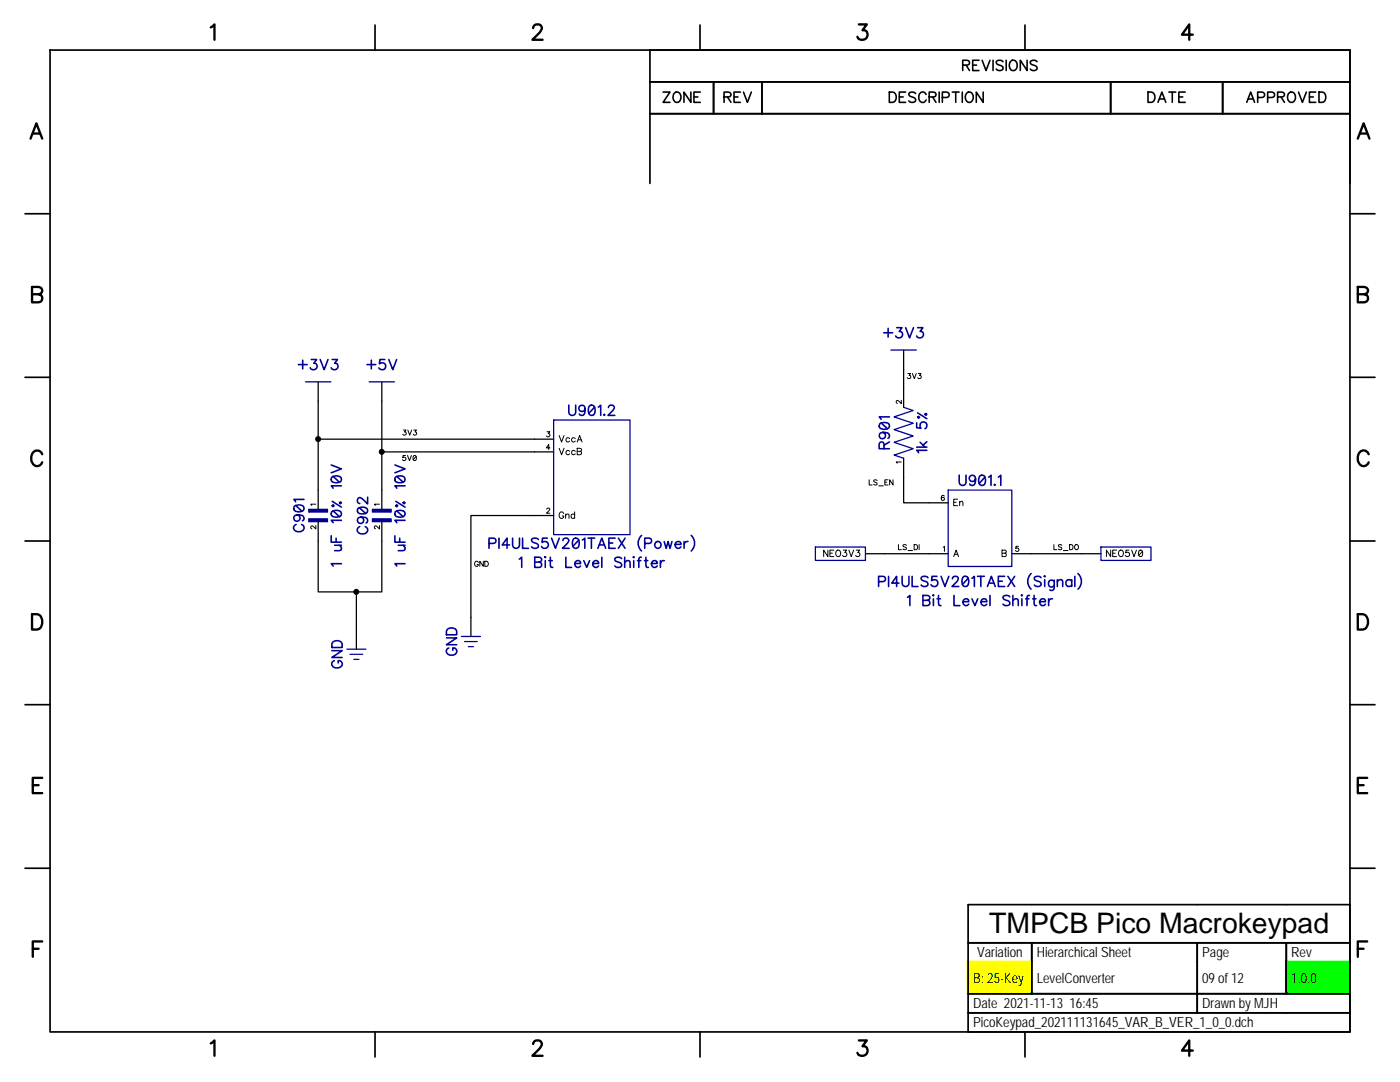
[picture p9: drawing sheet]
<svg xmlns="http://www.w3.org/2000/svg" width="279mm" height="216mm" viewBox="0 0 279 216" stroke-linecap="round" stroke-linejoin="round" font-family="sans-serif">
<path d="M0 0h279.4v215.9h-279.4z" fill-rule="evenodd" fill="#fff" stroke="#fff" stroke-width=".34"/>
<path d="M256.6 191.8h12.6v6.3h-12.6z" fill="#0f0"/>
<path d="M256.5 191.8h12.7v6.3h-12.7z" fill="none" stroke="#0f0" stroke-width=".2"/>
<path d="M193.1 191.8h12.6v6.3h-12.6z" fill="#ff0"/>
<path d="M193 191.8h12.7v6.3h-12.7z" fill="none" stroke="#ff0" stroke-width=".2"/>
<g fill="none" stroke="#000" stroke-width=".2">
<path d="M181.2 74.5h.5l-.3 .4a.34 .34 0 0 1 .3 .6 .34 .34 0 0 1-.6-.1M182.1 74.5l.4 1 .4-1M183.3 74.5h.5l-.3 .4a.34 .34 0 0 1 .3 .6 .34 .34 0 0 1-.6-.1M80.5 85.8h.5l-.3 .4a.34 .34 0 0 1 .3 .5 .34 .34 0 0 1-.6-.1M80.9 90.9h-.5v.4a.36 .36 0 0 1 .5 0 .36 .36 0 0 1 0 .6 .36 .36 0 0 1-.6-.2M81.3 90.9l.4 1 .4-1M81.4 85.8l.4 1 .4-1M82.6 90.9a.5 .5 0 0 1 .6 .4 .5 .5 0 0 1-.4 .6l-.3-.2zM82.6 85.8h.5l-.3 .4 .3 .2v.2l-.3 .2-.3-.2M83.1 91.1l-.6 .6M173.5 95.7v1.1h.6M175 95.9l-.2-.2-.4 .2 .1 .2 .5 .4-.2 .3-.4-.2"/>
<path d="M175.4 96.9h.9M176.6 96.2h.4M177.2 95.7h-.6v1.1h.6M178.2 95.7v1.1l-.7-1.1v1.1M95.5 112.2l-.2-.2a.49 .49 0 0 0-.6 .5 .49 .49 0 0 0 .5 .5l.3-.2v-.2h-.3M96.5 112v1l-.7-1v1M96.8 112h.3a.54 .54 0 0 1 .4 .5 .54 .54 0 0 1-.4 .5h-.3zM179.3 108.7v1h.6M180.9 108.8l-.2-.1h-.4v.3l.5 .2 .1 .3-.2 .2-.5-.2M181.2 109.9h.9M182.4 108.7h.4a.54 .54 0 0 1 .3 .5 .54 .54 0 0 1-.3 .5h-.4zM183.4 108.7v1"/>
<path d="M210.3 108.7v1h.6M211.9 108.8l-.2-.1-.5 .1 .2 .3 .4 .1v.4l-.3 .1-.3-.2M212.2 109.9h.9M213.5 108.7h.3a.54 .54 0 0 1 .4 .5 .54 .54 0 0 1-.4 .5h-.3zM214.5 108.8l.2-.1a.49 .49 0 0 1 .5 .5 .49 .49 0 0 1-.5 .5 .62 .62 0 0 1-.2-.9z"/>
</g>
<path d="M180.3 73.7v3.8M63.5 87.6h43.2M63.5 80v17.8M76.2 90.2h30.5M76.2 80v17.8M180.3 95.2v5.1h5.1M63.5 107.9v10.2h7.6v7.6M76.2 107.9v10.2h-5.1M106.7 102.9h-12.7v20.3M176.5 110.5h8.9M205.7 110.5h10.2" fill="none" stroke="#000" stroke-width=".25"/>
<g fill="#000" stroke="#000" stroke-width=".2">
<circle cx="63.5" cy="87.6" r=".5"/>
<circle cx="76.2" cy="90.2" r=".5"/>
<circle cx="71.1" cy="118.1" r=".5"/>
</g>
<g fill="none" stroke="#000096" stroke-width=".32">
<path d="M60.7 99.7h-2.1l.4 .4M66.1 92.8l2 .8-2 .7M66.2 95.3a1.55 1.55 0 0 1 1.8 0 .66 .66 0 0 1-.2 .9 1.66 1.66 0 0 1-1.6-.2zM66.5 95.1l1.3 1.1M68.1 96.9h-2l.4 .5M58.7 101a1.55 1.55 0 0 1 1.9 0 .66 .66 0 0 1-.3 1 1.66 1.66 0 0 1-1.6-.2zM59 100.9l1.3 1.1M59.1 104.6a.74 .74 0 0 0-.5 .9 .74 .74 0 0 0 .8 .6 .88 .88 0 0 0 1-.2 .88 .88 0 0 0 .2-1l-.4-.3M59.3 102.7a.64 .64 0 0 1 .6 .9 .64 .64 0 0 1-1 .3 .64 .64 0 0 1 0-1.1 1.77 1.77 0 0 1 1.7 .2 .58 .58 0 0 1-.2 .9M66.1 106.9v1.3h2M66.2 102.1a1.55 1.55 0 0 1 1.8 0 .66 .66 0 0 1-.2 1 1.75 1.75 0 0 1-1.6-.2zM66.3 100l1.8 1.2"/>
<path d="M66.5 100.7l.2 .2-.2 .2-.2-.2zM66.5 101.9l1.3 1.2M66.8 108.8h1.3M67.1 107.4v.8M67.8 100.3l.1-.2 .2 .2-.2 .2zM67.8 108.8l.3 .5-.1 .5-1.2 .1M68.1 112.5h-2l.4 .5M68.1 103.8h-2l.4 .5"/>
</g>
<path d="M61.6 103.5h3.8v.6h-3.8z" fill="#000096"/>
<path d="M61.6 103.5h3.8v.6h-3.8z" fill="none" stroke="#000096" stroke-width=".2"/>
<path d="M61.6 101.6h3.8v.6h-3.8z" fill="#000096"/>
<path d="M61.6 101.6h3.8v.6h-3.8z" fill="none" stroke="#000096" stroke-width=".2"/>
<path d="M63 100.6h-1l.2 .3M63 104.9v.7l-.7-.7-.3 .2 .1 .3 .2 .1" fill="none" stroke="#000" stroke-width=".2"/>
<path d="M63.5 97.8v3.8M63.5 104.1v3.8" fill="none" stroke="#000" stroke-width=".25"/>
<g fill="none" stroke="#000096" stroke-width=".32">
<path d="M73.4 99.2v1.4l-1.3-1.2a.46 .46 0 0 0-.8 .3l.1 .6 .4 .2M78.8 92.8l2 .8-2 .7M78.9 95.3a1.55 1.55 0 0 1 1.8 0 .66 .66 0 0 1-.2 .9 1.66 1.66 0 0 1-1.6-.2zM79.2 95.1l1.3 1.1M80.8 96.9h-2l.4 .5M71.4 101.5a1.31 1.31 0 0 1 2 .3v.2a1.18 1.18 0 0 1-2.1 0zM71.7 101.3l1.3 1.2M71.8 105.1a.75 .75 0 0 0-.5 .8 .75 .75 0 0 0 .8 .6 .88 .88 0 0 0 1-.1 .88 .88 0 0 0 .2-1l-.4-.3M72 103.2a.64 .64 0 0 1 .5 .9 .64 .64 0 0 1-1 .2 .64 .64 0 0 1 .1-1 1.85 1.85 0 0 1 1.7 .2 .58 .58 0 0 1-.2 .9M78.8 106.9v1.3h2M78.9 102.1a1.55 1.55 0 0 1 1.8 0 .66 .66 0 0 1-.2 1 1.75 1.75 0 0 1-1.6-.2zM79 100l1.8 1.2"/>
<path d="M79.2 100.7l.2 .2-.2 .2-.2-.2zM79.2 101.9l1.3 1.2M79.5 108.8h1.3M79.8 107.4v.8M80.5 100.3l.1-.2 .2 .2-.2 .2zM80.5 108.8l.3 .5-.1 .5-1.2 .1M80.8 112.5h-2l.4 .5M80.8 103.8h-2l.4 .5"/>
</g>
<path d="M74.3 103.5h3.8v.6h-3.8z" fill="#000096"/>
<path d="M74.3 103.5h3.8v.6h-3.8z" fill="none" stroke="#000096" stroke-width=".2"/>
<path d="M74.3 101.6h3.8v.6h-3.8z" fill="#000096"/>
<path d="M74.3 101.6h3.8v.6h-3.8z" fill="none" stroke="#000096" stroke-width=".2"/>
<g fill="none" stroke="#000" stroke-width=".2">
<path d="M179.9 79.9v.6l-.7-.6-.3 .2v.3l.2 .1M109.2 86.1h.5l-.3 .4 .3 .2v.2l-.3 .3-.3-.2M109.7 89.4h-.7l.5-.7v1M111.6 86.9l.5 1.3 .5-1.3M111.6 89.5l.5 1.2 .5-1.2M113.7 87.5l-.5-.2a.47 .47 0 0 0-.2 .5 .47 .47 0 0 0 .2 .4l.5-.2M113.7 90.1l-.5-.2a.47 .47 0 0 0-.2 .4 .47 .47 0 0 0 .2 .4l.5-.1M114.8 87.5l-.5-.2a.47 .47 0 0 0-.2 .5 .47 .47 0 0 0 .2 .4l.5-.2M114.8 90.1l-.5-.2a.47 .47 0 0 0-.2 .4 .47 .47 0 0 0 .2 .4l.5-.1M115.2 89.5l.8 .1v.3l-.3 .2 .4 .2-.2 .4h-.7zM115.2 90.1h.5M115.2 88.2l.5-1.3 .5 1.3"/>
<path d="M115.4 87.8h.6M179.9 92.2h-1l.1 .2M188.4 99v-.1a.5 .5 0 0 0-.6 .4 .5 .5 0 0 0 .4 .6 .32 .32 0 0 0 .3-.3 .32 .32 0 0 0-.3-.4 .32 .32 0 0 0-.3 .3M191.1 99.6h-.8v1.3h.8M75.7 100.6h-1l.2 .3M75.7 104.9v.7l-.7-.7-.3 .2 .1 .3 .2 .1M109.1 101.6l.1-.2h.3l.2 .3-.6 .7h.6M112.5 102.5a.47 .47 0 0 0-.5-.4 .47 .47 0 0 0-.4 .5v.4a.46 .46 0 0 0 .4 .5 .46 .46 0 0 0 .5-.5h-.3M112.9 102.8l.3-.2h.3l.1 .8M112.9 102.6v.8M114.7 102.8l-.5-.2a.48 .48 0 0 0-.2 .4 .48 .48 0 0 0 .2 .4l.5-.1M114.7 102.2v1.2"/>
<path d="M165.2 109.8v1.3l-.8-1.3v1.3M165.6 110.4h.5M166.4 109.8h-.8v1.3h.8M166.9 110l.1-.2a.62 .62 0 0 1 .8 .6 .62 .62 0 0 1-.6 .7 .75 .75 0 0 1-.3-1.1zM168.3 109.8h.7l-.4 .5a.42 .42 0 0 1 .3 .6 .42 .42 0 0 1-.7-.1M169.4 109.8l.5 1.3 .5-1.3M170.9 109.8h.7l-.4 .5a.42 .42 0 0 1 .3 .6 .42 .42 0 0 1-.7-.1M188.2 109.2l.3-.2v1M190.3 100.2h.5M190.3 111.1l.5-1.3 .5 1.3M190.5 110.6h.6M191.5 100.3l.3-.3 .3 .1 .1 .8"/>
<path d="M191.5 100v.9M200 109.8l.8 .1v.2l-.3 .3 .3 .2-.1 .4-.7 .1zM200 110.4h.5M203.3 109h-.5l-.1 .5 .4-.1 .2 .1v.4l-.3 .1-.3-.2M221.7 109.8v1.3l-.9-1.3v1.3M222.1 110.4h.4M222.8 109.8h-.7v1.3h.7M223.5 109.8a.62 .62 0 0 1 .7 .6 .62 .62 0 0 1-.6 .7 .74 .74 0 0 1-.1-1.3zM225.3 109.8h-.6v.5a.45 .45 0 0 1 .6 0 .45 .45 0 0 1 0 .7 .45 .45 0 0 1-.7-.2M225.8 109.8l.5 1.3 .5-1.3M227.4 109.8h.2a.67 .67 0 0 1 .5 .6 .67 .67 0 0 1-.5 .7 .82 .82 0 0 1-.2-1.3zM228 110l-.7 .8"/>
</g>
<g fill="none" stroke="#000" stroke-width=".25">
<path d="M63.5 76.2v3.8M76.2 76.2v3.8M180.3 69.9v3.8M180.3 77.5v3.8M76.2 97.8v3.8M106.7 87.6h3.8M106.7 90.2h3.8M180.3 91.4v3.8M76.2 104.1v3.8M106.7 102.9h3.8M172.7 110.5h3.8M185.4 110.5h3.8"/>
<path d="M185.4 100.3h3.8M201.9 110.5h3.8M215.9 110.5h3.8M71.1 125.7v3.8M94 123.2v3.8"/>
</g>
<g fill="none" stroke="#000096" stroke-width=".25">
<path d="M61 76.2h5M73.7 76.2h5M177.8 69.8h5.1M110.5 83.8h15.2v22.9h-15.2zM180.3 81.3l1.9 .6-3.8 1.3 3.8 1.3-3.8 1.2 3.8 1.3-3.8 1.3 3.8 1.2-3.8 1.3 1.9 .6M189.2 97.8h12.7v15.2h-12.7zM162.7 109.2h10v2.6h-10zM219.7 109.2h10v2.6h-10zM69.2 129.5h3.8M69.8 130.6h2.6M70.6 131.6h1M92.1 127h3.8"/>
<path d="M92.7 128h2.5M93.5 129h1"/>
</g>
<g fill="none" stroke="#000096" stroke-width=".32">
<path d="M59.5 72.7h1.8M60.4 71.9v1.7M62.1 71.7h1.1l-.6 .8a.68 .68 0 0 1 .6 .9 .68 .68 0 0 1-1.1 .3l-.2-.3M63.9 71.7l.8 2.1 .8-2.1M66.3 71.7h1.1l-.6 .8a.68 .68 0 0 1 .6 .9 .68 .68 0 0 1-1.1 .3l-.2-.3M73.2 72.7h1.8M74.1 71.9v1.7M76.8 71.7h-1l-.1 .9 .7-.2a.69 .69 0 0 1 .6 .8 .69 .69 0 0 1-.8 .6l-.5-.2-.1-.2M77.6 71.7l.8 2.1 .8-2.1M176.4 66.4h1.7M177.2 65.5v1.8M179 65.4h1l-.5 .7a.68 .68 0 0 1 .6 1 .68 .68 0 0 1-1.1 .2l-.2-.3"/>
<path d="M180.7 65.4l.8 2 .8-2M183.1 65.4h1.1l-.6 .7a.68 .68 0 0 1 .6 1 .68 .68 0 0 1-1.1 .2l-.2-.3M113.5 80.8v1.5a.69 .69 0 0 0 .7 .6 .69 .69 0 0 0 .7-.6v-1.5M116.8 81.5a.64 .64 0 0 1-.9 .6 .64 .64 0 0 1-.3-1 .64 .64 0 0 1 1.1 0 1.41 1.41 0 0 1-.5 1.8l-.5-.1-.1-.2M117.7 80.9a.67 .67 0 0 1 1 .3 1.29 1.29 0 0 1-.5 1.7h-.2a1.31 1.31 0 0 1-.3-2zM118.7 81.2l-1.2 1.3M119.4 81.2l.5-.3v2M120.5 82.8h.2l-.1 .1zM121.4 81.3l.1-.3a.68 .68 0 0 1 .9-.1 .46 .46 0 0 1 .1 .7l-1.2 1.3h1.4M175.6 84.6a1.65 1.65 0 0 1 1.8 0 .66 .66 0 0 1-.3 1 1.66 1.66 0 0 1-1.5-.2zM175.9 84.4l1.2 1.2M176.1 86.3a.64 .64 0 0 1 .6 .8 .64 .64 0 0 1-1 .3 .64 .64 0 0 1 0-1 1.77 1.77 0 0 1 1.7 .2 .61 .61 0 0 1-.2 .9"/>
<path d="M176.4 89.5l-.1-1.1-.3-.2-.3 .1-.2 .4v.8h2M177.5 88.2l-1.1 .7M177.5 83.2h-2l.4 .5M182.9 84.4v.9l.9 .1-.2-.6a.69 .69 0 0 1 .8-.6 .69 .69 0 0 1 .6 .7l-.2 .5-.2 .1M182.9 89.2h2.1M183.1 83.3l.2-.2 .2 .2-.2 .2zM183.1 82.4l1.9 1.1M183.6 88.2l1 1M184.6 82.7l.2-.2 .2 .2-.2 .2zM185 89.9h-2.1l.4 .4M185 88.1l-.8 .7M191.4 94.8v1.5a.68 .68 0 0 0 .7 .6 .68 .68 0 0 0 .7-.6v-1.5"/>
<path d="M194.7 95.5a.64 .64 0 0 1-.9 .5 .64 .64 0 0 1-.2-.9 .64 .64 0 0 1 1 0 1.77 1.77 0 0 1-.2 1.7 .58 .58 0 0 1-.9-.2M195.6 94.9a.69 .69 0 0 1 1 .3 1.29 1.29 0 0 1-.5 1.7h-.2a1.09 1.09 0 0 1-.5-1.7zM196.6 95.2l-1.2 1.3M197.3 95.2l.5-.4v2.1M198.4 96.8h.2l-.1 .1zM199.2 95.2l.5-.4v2.1M97.6 108.4h.9a.53 .53 0 0 0 .5-.5 .53 .53 0 0 0-.5-.5h-.9v2M99.6 107.4v2M101.7 108.7h-1.5l1-1.3v2M102.3 107.4v1.4a.69 .69 0 0 0 .7 .6 .69 .69 0 0 0 .7-.6v-1.4M103.6 111.6l.5-.4v2M104.3 107.4v2h1.2"/>
<path d="M106.7 111.2h.9a.51 .51 0 0 1 .5 .6l-.5 .4a.53 .53 0 0 1 .5 .5 .53 .53 0 0 1-.5 .5h-.9zM106.7 112.2h.9M107.4 107.7a.8 .8 0 0 0-1.3 .1 1.56 1.56 0 0 0 1.2 .7l.1 .6a.88 .88 0 0 1-1.3 0M108.8 111.9v1.3M108.8 111.1v.2l-.1-.1zM109.2 107.4h-.9l-.1 .8a.72 .72 0 0 1 1.1 0 .72 .72 0 0 1-.2 1.1 .72 .72 0 0 1-1-.3M109.5 111.9h.7M109.8 111.2v1.6l.1 .3 .4 .1M110.1 107.4l.7 2 .8-2M112.4 107.9v-.3a.65 .65 0 0 1 1 0l.1 .2-.1 .3-1.2 1.3h1.4M112.9 111.2v2h1.2M114.5 107.5a.69 .69 0 0 1 1 .3 1.35 1.35 0 0 1-.5 1.6h-.2a.89 .89 0 0 1-.6-1.2z"/>
<path d="M114.7 112.4h1.2a.62 .62 0 0 0-.9-.5 .62 .62 0 0 0-.2 1 .6 .6 0 0 0 1.1 0M115.5 107.8l-1.2 1.2M116.2 107.8l.5-.4v2M116.5 111.9l.6 1.3 .6-1.3M117.3 107.4h1.4M118 107.4v2M118.3 112.4h1.2a.63 .63 0 0 0-.9-.5 .63 .63 0 0 0-.2 1 .62 .62 0 0 0 1.1 0M119.3 109.4l.8-2 .8 2M119.6 108.7h1M120.1 111.2v2M121.5 108.4h.8M122.8 107.4h-1.3v2h1.3"/>
<path d="M123.4 107.4l1.4 2M124.1 111.5a.78 .78 0 0 0-1.4 .2l.2 .3 .8 .2a.5 .5 0 0 1 .3 .4 .5 .5 0 0 1-.1 .5 .91 .91 0 0 1-1.2-.2M124.7 112.2l.5-.3 .4 .1 .2 1.2M124.7 111.2v2M124.8 107.4l-1.4 2M126.5 111.9v1.3M126.5 111.1l.1 .1-.1 .1zM127.2 111.9h.7M128 111.2l-.4 .1-.1 .3v1.6M128 106.8a2.1 2.1 0 0 0 0 3.1M128.6 111.9h.7M128.7 108.4h1.1a.54 .54 0 0 0 .2-.6 .54 .54 0 0 0-.5-.4h-.8v2"/>
<path d="M128.9 111.2v1.6l.1 .3 .4 .1M130 112.4h1.2a.62 .62 0 0 0-.9-.5 .62 .62 0 0 0-.2 1 .6 .6 0 0 0 1.1 0M131.8 111.9v1.3M132.5 108.1l.4 1.3 .4-1.3 .4 1.3 .4-1.3M132.6 111.9a.64 .64 0 0 0-.8 .5M134.7 108.6h1.2a.63 .63 0 0 0-.9-.5 .63 .63 0 0 0-.2 1 .62 .62 0 0 0 1.1 0M136.5 108.1v1.3M137.3 108.1a.64 .64 0 0 0-.8 .5M137.9 106.8a2.1 2.1 0 0 1 0 3.1M175.3 116.1l1.2-.1a.54 .54 0 0 0 .2-.6 .54 .54 0 0 0-.5-.4h-.9v2M177.3 115v2M179.4 116.4h-1.4l.9-1.4v2"/>
<path d="M180 115v1.4a.68 .68 0 0 0 .7 .6 .68 .68 0 0 0 .7-.6v-1.4M181.1 119.2l.5-.4v2M182 115v2h1.2M184.2 118.8h.9a.51 .51 0 0 1 .5 .6l-.5 .4a.53 .53 0 0 1 .5 .5 .53 .53 0 0 1-.5 .5h-.9zM184.2 119.8h.9M185.2 115.3a.78 .78 0 0 0-1.4 .2l.2 .3 .8 .3a.49 .49 0 0 1 .4 .3 .49 .49 0 0 1-.2 .5 .91 .91 0 0 1-1.2-.2M186.3 119.5v1.3M186.3 118.7v.2l-.1-.1zM187 115h-1l-.1 .9 .7-.2a.69 .69 0 0 1 .6 .7 .69 .69 0 0 1-.8 .6l-.5-.2-.1-.2M187 119.5h.7M187.3 118.8v1.7l.1 .2 .4 .1M187.8 115l.8 2 .8-2"/>
<path d="M190.1 115.5l.1-.3a.65 .65 0 0 1 1 0 .66 .66 0 0 1-.2 .9l-1 .9h1.3M190.4 118.8v2h1.2M192.3 115.1a.69 .69 0 0 1 .9 .3 1.29 1.29 0 0 1-.5 1.6h-.1a.9 .9 0 0 1-.6-1.1zM193.2 115.4l-1.1 1.2M194 119.5l.6 1.3 .5-1.3M194 115.4l.5-.4v2M195.1 115h1.3M195.7 115v2M197.1 117l.7-2 .8 2M197.4 116.4h.9M197.6 118.8v2M199.2 116h.8"/>
<path d="M200.5 115h-1.3v2h1.3M201.1 115l1.4 2M201.5 119.1a.78 .78 0 0 0-1.3 .2l.2 .3 .7 .3a.5 .5 0 0 1 .4 .3 .5 .5 0 0 1-.2 .5 .91 .91 0 0 1-1.1-.2M202.1 119.9l.5-.4 .5 .1 .1 1.2M202.1 118.8v2M202.5 115l-1.4 2M203.9 119.5v1.3M203.9 118.7l.1 .1-.1 .1zM204.7 119.5h.7M205.4 118.8l-.3 .1-.1 .3v1.6M205.8 114.4a2.1 2.1 0 0 0 0 3.2M206.1 119.5h.7"/>
<path d="M206.4 118.8v1.7l.1 .2 .4 .1M207.8 115.3a.78 .78 0 0 0-1.4 .2l.2 .3 .8 .3a.49 .49 0 0 1 .4 .3 .49 .49 0 0 1-.2 .5 .91 .91 0 0 1-1.2-.2M208.5 115.7v1.3M208.5 114.9l.1 .1-.1 .1zM209.3 119.5v1.3M210.1 119.5a.64 .64 0 0 0-.8 .6M210.4 115.8v1.5a.54 .54 0 0 1-.3 .5 .54 .54 0 0 1-.6-.1M210.4 116.1l-.7-.3a.72 .72 0 0 0-.5 .6 .72 .72 0 0 0 .5 .7l.7-.3M211 116.1l.5-.4 .5 .1 .1 1.2M211 115.7v1.3M213.9 116l-.2-.2-.5-.1a.71 .71 0 0 0-.5 .7 .71 .71 0 0 0 .5 .6l.7-.3M213.9 115.7v1.3"/>
<path d="M214.5 115v2M215.1 114.4a2.1 2.1 0 0 1 0 3.2M66.2 129.8h2.1l-2.1 1.4h2.1M66.3 128.2a1.15 1.15 0 0 1 2 .3v.7h-2.1zM66.7 131.8a.74 .74 0 0 0-.5 .9 .74 .74 0 0 0 .8 .6 .9 .9 0 0 0 1-.2 .9 .9 0 0 0 .2-.9l-.2-.3-.5-.1v.5M89.1 127.3h2l-2 1.4h2M89.2 125.7a1.15 1.15 0 0 1 1.9 .3v.7h-2zM89.6 129.3a.74 .74 0 0 0-.5 .8 .74 .74 0 0 0 .8 .6 .9 .9 0 0 0 .9-.1 .9 .9 0 0 0 .3-1l-.3-.2-.4-.1v.5M192.2 120.1h1.1a.62 .62 0 0 0-.8-.6 .62 .62 0 0 0-.2 1 .6 .6 0 0 0 1 0M195.8 120.1h1.1a.63 .63 0 0 0-.8-.6 .63 .63 0 0 0-.2 1 .62 .62 0 0 0 1 0M207.5 120.1h1.1a.62 .62 0 0 0-.8-.6 .62 .62 0 0 0-.2 1 .6 .6 0 0 0 1 0"/>
<circle cx="131.3" cy="108.7" r=".67"/>
</g>
<g fill="none" stroke="#000" stroke-width=".34">
<path d="M10 10h259.4v195.9h-259.4zM74.8 5v5M139.7 5v5M152.1 16.3v6.4M204.6 5v5M221.7 16.3v6.4M244 16.3v6.4h25.4v13.9M269.4 16.3h-139.7v20.3M129.7 22.7h139.7v-12.7h-139.7v6.3h12.7v6.4M5 42.7h5M269.4 42.7h5M5 75.3h5"/>
<path d="M269.4 75.3h5M5 107.9h5M269.4 107.9h5M5 140.6h5M269.4 140.6h5M5 173.2h5M269.4 173.2h5M193.2 198.3v3.8h12.7M193.2 198.3h76.2M205.9 198.3v-10.2h-12.7v-7.6h76.2v25.4h-76.2v-3.8h76.2M238.9 198.3v3.8h17.8M238.9 188.1v14"/>
<path d="M256.7 188.1v10.2M269.4 188.1h-76.2v10.2M74.8 205.9v5M139.7 205.9v5M204.6 205.9v5"/>
</g>
<g fill="none" stroke="#000" stroke-width=".47">
<path d="M42.1 5.5l.7-.6v3M106.4 5.6a.79 .79 0 0 1 .6-.7h.6a.76 .76 0 0 1 .4 1.1l-1.7 1.9h2M171.4 4.9h1.6l-.9 1.1a.99 .99 0 0 1 1.1 1.2 .99 .99 0 0 1-1.4 .7l-.4-.1-.3-.5M238.1 6.9h-2.2l1.4-2v3M6.1 27.7l1.2-3.1 1.1 3.1M6.5 26.6h1.5M271 27.7l1.1-3.1 1.2 3.1M271.4 26.6h1.5M6.4 57.3h1.3l.4 .1a.73 .73 0 0 1 0 1.2l-.4 .1a.81 .81 0 0 1 .8 .8 .81 .81 0 0 1-.8 .8h-1.3zM6.4 58.7h1.3M271 57.3h1.3a.76 .76 0 0 1 .7 .8l-.3 .5-.4 .1a.81 .81 0 0 1 .7 .8 .81 .81 0 0 1-.7 .8h-1.3zM271 58.7h1.3"/>
<path d="M8.4 90.6a1.12 1.12 0 0 0-1.3-.7 1.12 1.12 0 0 0-.9 1.2 1.34 1.34 0 0 0 .3 1.4 1.34 1.34 0 0 0 1.5 .3l.4-.6M273.2 90.6a1.12 1.12 0 0 0-1.3-.7 1.12 1.12 0 0 0-.9 1.2 1.43 1.43 0 0 0 1.3 1.9l.4-.2 .5-.6M6.4 122.6h1a1.64 1.64 0 0 1 1.1 1.5 1.64 1.64 0 0 1-1.1 1.5h-1zM271 122.6h1a1.64 1.64 0 0 1 1 1.5 1.64 1.64 0 0 1-1 1.5h-1zM6.5 156.7h1.2M8.4 155.2h-1.9v3.1h1.9M271 156.7h1.1M272.9 155.2h-1.9v3.1h1.9M6.5 189.3h1.2M8.4 187.9h-1.9v3M271 189.3h1.1M272.9 187.9h-1.9v3"/>
<path d="M42.1 208.2l.7-.6v3.1M106.4 208.3l.3-.5 .9-.2a.76 .76 0 0 1 .4 1.2l-1.7 1.9h2M171.4 207.6h1.6l-.9 1.2a.99 .99 0 0 1 1.1 1.1 .99 .99 0 0 1-1.4 .8l-.4-.2-.3-.4M238.1 209.6h-2.2l1.4-2v3.1"/>
</g>
<g fill="none" stroke="#000" stroke-width=".32">
<path d="M132.3 18.4h1.4l-1.4 2h1.4M134.5 18.7a.76 .76 0 0 1 .9-.3 .76 .76 0 0 1 .5 .8 .83 .83 0 0 1-.4 1.1 .83 .83 0 0 1-1.1-.4l-.1-.4zM137.9 18.4v2l-1.4-2v2M138.5 19.3h.8M139.8 18.4h-1.3v2h1.3M144.5 19.3h.9a.51 .51 0 0 0 .5-.5l-.5-.4h-.9v2M145.2 19.3l.7 1.1M146.5 19.3h.8M147.8 18.4h-1.3v2h1.3M148.4 18.4l.8 2 .7-2M177.5 18.4h.7a1.1 1.1 0 0 1 .7 1 1.1 1.1 0 0 1-.7 1h-.7zM179.5 19.3h.8"/>
<path d="M180.7 18.4h-1.2v2h1.2M182.7 18.7a.76 .76 0 0 0-.7-.4 .76 .76 0 0 0-.6 .6l.2 .3 .8 .3a.5 .5 0 0 1 .1 .8 .91 .91 0 0 1-1.1-.2M184.8 18.9a.75 .75 0 0 0-.8-.5 .75 .75 0 0 0-.6 .8 .88 .88 0 0 0 .1 .9 .88 .88 0 0 0 1 .2l.3-.4M185.4 19.3h1.2l.2-.3-.1-.4-.4-.2h-.9v2M186.1 19.3l.7 1.1M187.4 18.4v2M188.1 19.5h.8a.54 .54 0 0 0 .5-.6 .54 .54 0 0 0-.5-.5h-.8v2M190.1 18.4h1.3M190.7 18.4v2M192 18.4v2M192.1 13l1.2-.1 .2-.3-.1-.4-.4-.2h-.9v2.1M192.8 13l.7 1.1"/>
<path d="M192.9 18.7a.75 .75 0 0 1 .8-.3 .75 .75 0 0 1 .5 .8 .83 .83 0 0 1-.4 1.1 .83 .83 0 0 1-1.1-.5v-.8zM194.1 13h.8M195.4 12h-1.3v2.1h1.3M196 12l.8 2.1 .8-2.1M196.2 18.4v2l-1.4-2v2M198.2 12v2.1M200.2 12.3a.76 .76 0 0 0-.8-.3 .76 .76 0 0 0-.6 .5l.2 .3 .8 .3a.49 .49 0 0 1 .4 .4 .49 .49 0 0 1-.2 .5 .91 .91 0 0 1-1.2-.2M200.8 12v2.1M201.6 12.3l.2-.2a.94 .94 0 0 1 1.1 .4 .94 .94 0 0 1 0 1.1 .78 .78 0 0 1-1 .5 .78 .78 0 0 1-.5-1zM205 12v2.1l-1.4-2.1v2.1M207 12.3a.76 .76 0 0 0-.8-.3 .76 .76 0 0 0-.6 .5l.2 .3 .8 .3a.5 .5 0 0 1 .2 .9 .91 .91 0 0 1-1.2-.2M229.1 18.4h.7a1.09 1.09 0 0 1 .7 1 1.09 1.09 0 0 1-.7 1h-.7z"/>
<path d="M231.4 19.7h1M233.3 18.4h1.4M234 18.4v2M235.3 19.3h.8M236.5 18.4h-1.2v2h1.2M249.1 19.7h1M251 19.5h.9a.54 .54 0 0 0 .5-.6 .54 .54 0 0 0-.5-.5h-.9v2M253 19.5h.9a.54 .54 0 0 0 .5-.6 .54 .54 0 0 0-.5-.5h-.9v2M255 19.3h.9a.51 .51 0 0 0 .4-.5l-.4-.4h-.9v2M255.7 19.3l.6 1.1M257.2 18.7a.76 .76 0 0 1 .8-.3 .76 .76 0 0 1 .5 .8 .83 .83 0 0 1-.4 1.1 .83 .83 0 0 1-1.1-.4l-.1-.4zM259.1 18.4l.8 2 .8-2"/>
<path d="M261.3 19.3h.8M262.6 18.4h-1.3v2h1.3M263.2 18.4h.7a1.1 1.1 0 0 1 .7 1 1.1 1.1 0 0 1-.7 1h-.7zM231.1 20.4l.8-2 .8 2M248.8 20.4l.8-2 .8 2"/>
</g>
<text font-size="5.7" x="197.4" y="186.3">TMPCB Pico Macrokeypad</text>
<g font-size="2.8">
<text x="195" y="191">Variation</text>
<text x="206.9" y="191">Hierarchical Sheet</text>
<text x="239.9" y="191">Page</text>
<text x="257.7" y="191">Rev</text>
<text x="194.2" y="196.1">B: 25-Key</text>
<text x="206.9" y="196.1">LevelConverter</text>
<text x="239.9" y="196.1">09 of 12</text>
<text x="257.7" y="196.1">1.0.0</text>
<text x="194.2" y="201.2">Date 2021-11-13 16:45</text>
<text x="239.9" y="201.2">Drawn by MJH</text>
<text x="194.2" y="205">PicoKeypad_202111131645_VAR_B_VER_1_0_0.dch</text>
</g>
</svg>
